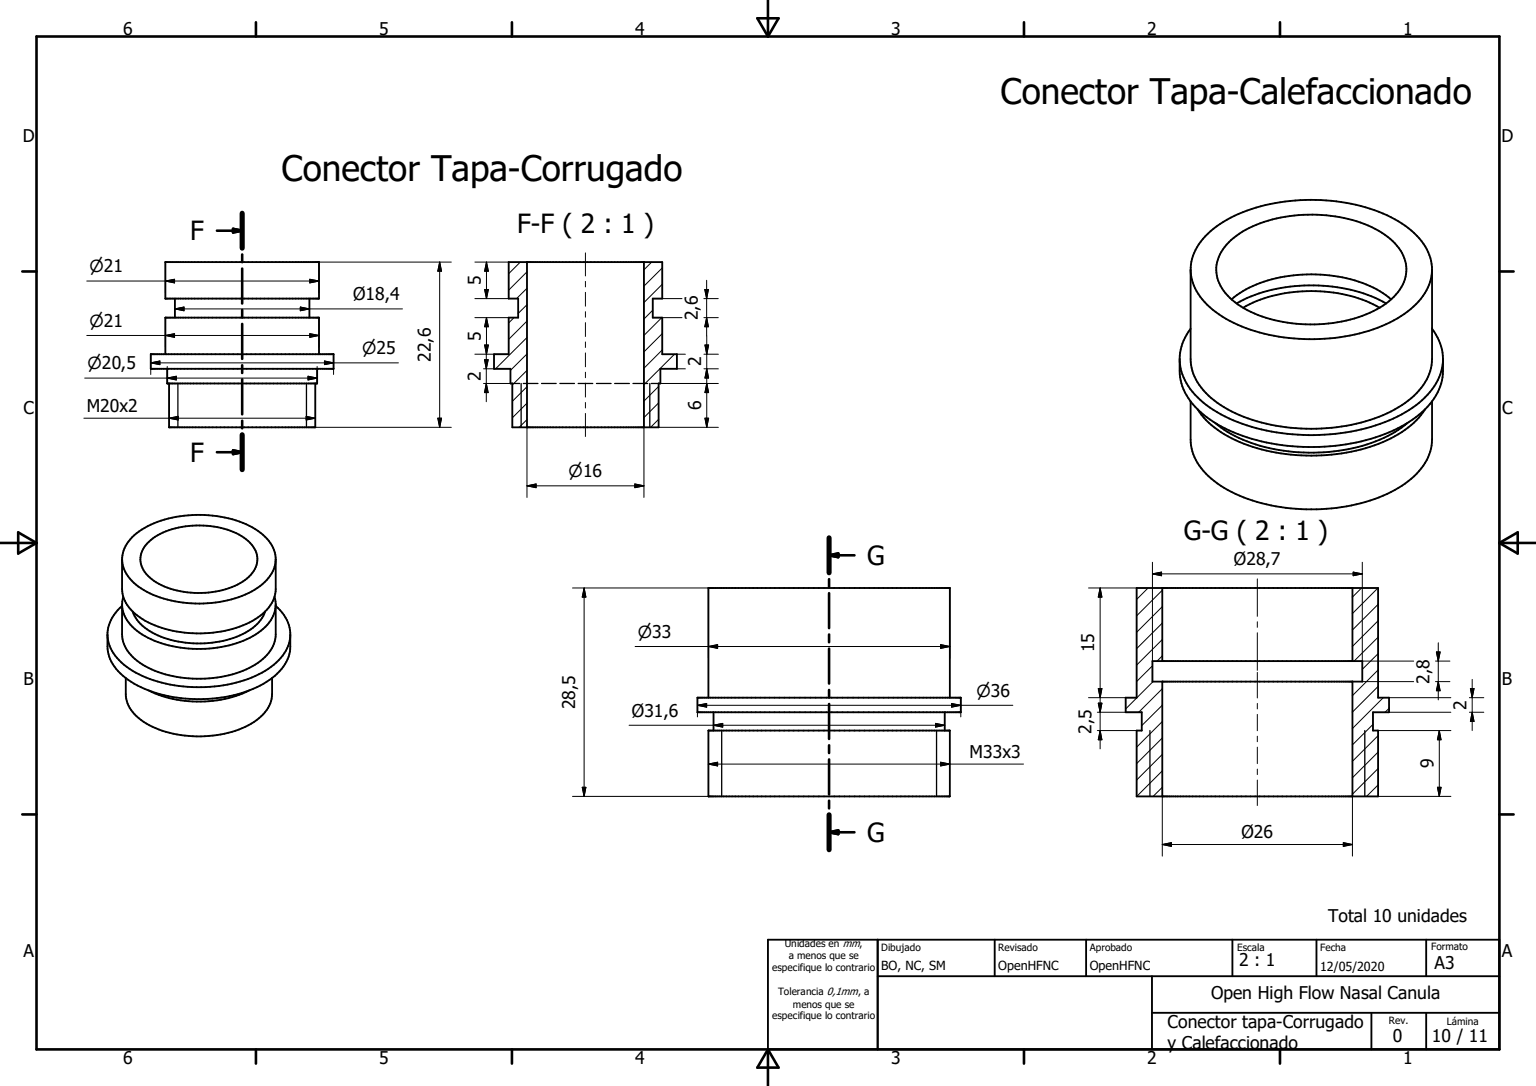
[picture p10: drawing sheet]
<svg xmlns="http://www.w3.org/2000/svg" width="420mm" height="297mm" viewBox="0 0 420 297" stroke-linecap="round" stroke-linejoin="round" font-family="sans-serif">
<g fill="none" stroke="#000" stroke-width=".27">
<path d="M23.7 76.9h63.5M45.2 76.9l2.5-.5v1zM45.2 71.7v8.3M84.7 76.4l2.5 .5-2.5 .5zM120.2 71.7v45.2M120.2 71.7l.5 2.5h-1zM123.4 71.7h-36.2v8.3M129.8 71.7h9.3M132.5 79.2h1l-.5 2.5zM133 71.7l.5 2.5h-1zM133 71.7v10M142.3 71.7l-3.2 3.2"/>
<path d="M144.1 78.8l-2.9 2.9M144.1 74.3l-5 5.1M160.1 69.2v6.3M160.1 77v1.5M160.1 80v3.7M178.2 71.7l-2.1 2.1M181.1 77.8l-5 5M181.1 73.3l-5 5M192.7 79.2h1l-.5 2.5zM193.2 76.7v40.2M23.7 91.7h63.5M41.2 99.2h67.7"/>
<path d="M41.2 99.2l2.5-.5v1zM41.2 96.9v5.5M45.2 91.7l2.5-.4v1zM45.2 86.9v8M47.8 84.5h62.2M47.8 84.5l2.5-.5v1zM82.1 84l2.5 .5-2.5 .5zM84.7 91.3l2.5 .4-2.5 .6zM87.2 86.9v8M88.7 98.7l2.5 .5-2.5 .5zM91.2 96.9v5.5M129.8 81.7h9.3"/>
<path d="M129.8 86.9h9.3M129.8 96.9h9.3M132.5 98.4h1l-.5 2.5zM132.5 94.4h1l-.5 2.5zM133 95.9v14M133 86.9v10M133 86.9l.5 2.5h-1zM140.5 86.9l-1.4 1.4M144.1 96.8l-4.5 4.5M144.1 92.3l-8.6 8.6M144.1 87.8l-5 5M144.1 83.3l-2.4 2.4"/>
<path d="M160.1 85.2v1.5M160.1 88.2v3.8M160.1 93.5v1.5M160.1 96.5v3.8M178.5 84.8l-2.4 2.5M178.5 81.7h8M178.5 86.9h8M180.9 86.9l-4.8 4.8M181.1 95.7l-5 5M181.1 91.2l-5 5M184.4 96.9l-8.3 8.3M185.1 96.9h2.3"/>
<path d="M192.5 81.7h3.9M192.5 86.9h3.9M192.5 96.9h3.9M192.8 94.4h1l-.6 2.5zM193.2 86.9l.5 2.5h-1zM22.9 114.4h63.3M23.2 103.4h63.5M45.7 103.4l2.5-.5v1zM45.7 100.2v4.7M46.2 114.4l2.5-.5v1zM83.7 113.9l2.5 .5-2.5 .5zM84.2 102.9l2.5 .5-2.5 .5z"/>
<path d="M86.2 116.9h37.2M86.7 100.2v4.7M119.7 114.4h1l-.5 2.5zM132.2 100.9h7.4M132.2 104.9h7.4M133 104.9l.5 2.5h-1zM144.1 114.8l-2.1 2.1M144.1 110.3l-4 4M144.1 105.8l-4 4M144.1 101.3l-4 4M144.1 116.9v19.1M160.1 101.8v1.5"/>
<path d="M160.1 104.8v3.8M160.1 110.1v1.5M160.1 113.1v6.3M176.1 116.9v19.1M180.1 114.7l-2.2 2.2M180.1 110.2l-4 4M180.1 105.7l-4 4M180.1 116.9h16.3M180.1 104.9h16.3M185.1 100.7l-.2 .2M185.1 100.9h2.3M192.5 100.9h3.9"/>
<path d="M192.8 114.4h1l-.6 2.5zM193.2 104.9l.6 2.5h-1zM193.2 100.9l.6 2.5h-1zM144.1 132.9h32M144.1 132.9l2.5-.5v1zM173.6 132.4l2.5 .5-2.5 .5zM315.1 157h57.4M315.1 157l2.5-.5v1zM315.1 153.8v27M343.8 158.3v10.3M370 156.5l2.5 .5-2.5 .5zM372.5 153.8v27h14"/>
<path d="M156.5 160.8h37.2v19.2M159.7 160.8l.5 2.5h-1zM159.7 160.8v57M173.7 176.8h86M193.7 176.8l2.5-.5v1zM257.2 176.3l2.5 .5-2.5 .5zM259.7 160.8v19.2M297.6 160.8h13.2M300.8 160.8v44M300.8 160.8l.5 2.5h-1zM313.9 160.8l-3.1 3.1M317.8 179.4l-1.4 1.4"/>
<path d="M317.8 174.9l-7 7M317.8 170.4l-7 7M317.8 165.9l-7 7M317.8 161.4l-7 7M343.8 170.1v1.5M343.8 173.1v10.2M372.3 160.8l-2.5 2.5M376.8 160.8l-7 7M376.8 178.8l-4.3 4.3M376.8 174.3l-6.5 6.5M376.8 169.8l-7 7M376.8 165.3l-7 7"/>
<path d="M392.8 178.3h1l-.5 2.5zM393.3 175.8v15.6M172 198.4h86.3M190.7 192.9l2.5-.5v1zM190.7 192.9h86.2M190.7 190.8v5.3M195.1 198.4l2.5-.6v1.1zM255.8 197.8l2.5 .6-2.5 .5zM260.2 192.4l2.5 .5-2.5 .5zM262.7 190.8v5.3M297.6 190.8h13.2M300.1 194.8h12.1"/>
<path d="M300.1 199.8h12.1M300.3 188.3h1l-.5 2.5zM300.3 192.3h1l-.5 2.5zM300.8 199.8l.5 2.5h-1zM310.8 199.8v.1M315.1 182.1l-4.3 4.3M315.3 186.4l-7.5 7.5M317.8 197.3l-7 7M317.8 192.9l-5.6 5.6M317.8 188.4l-6.4 6.4M343.8 183.9v7M343.8 192.4v1.5"/>
<path d="M343.8 195.4v4.5M372.5 186.4h14M375.4 198.1l-5.6 5.6M376.8 187.7l-7 7M376.8 183.2l-7 7.1M376.8 199.8h19.9M378.2 190.8l-8.4 8.4M379.8 193.7l-1.1 1.1M379.8 190.8h16.9M379.8 194.8h16.9M392.5 186.4h3.9M392.5 180.8h3.9"/>
<path d="M393.3 186.4l.5 2.5h-1zM393.5 199.8l.5 2.5h-1zM393.5 199.8v18M401.8 190.8h3.9M401.8 194.8h3.9M402.1 188.3h.9l-.5 2.5zM402.5 185.8v14M402.5 194.8l.5 2.5h-.9zM156.5 217.8h37.2M159.2 215.3h1l-.5 2.5zM193.7 209l2.5-.5v1zM193.7 209h86.2"/>
<path d="M257.2 208.5l2.5 .5-2.5 .5zM317.8 215.3l-2.5 2.5M317.8 210.8l-7 7M317.8 206.3l-7 7M317.8 201.8l-7 7M317.8 217.8v16.3M343.8 201.4v1.5M343.8 204.3v4.5M343.8 210.3v1.5M343.8 213.3v7M369.8 217.8v16.3M376.8 214.7l-3.1 3.1"/>
<path d="M376.8 210.2l-7 7M376.8 205.7l-7 7M376.8 201.2l-7 7M376.8 217.8h19.9M393 215.3h1l-.5 2.5zM317.8 231h52M317.8 231l2.5-.5v1zM367.3 230.5l2.5 .5-2.5 .5z"/>
</g>
<g fill="none" stroke="#000" stroke-width=".51">
<path d="M45.2 71.7h42v10h-42zM139.1 71.7h42v10h-2.6v5.2h2.6v10h4v4h-4.5v4h-.5v12h-40v-12h-.5v-4h-4.5v-4h4v-10h2.6v-5.2h-2.6zM144.1 71.7v45.2M176.1 71.7v45.2M325.6 73.7v24.5a15.2 15.2 0 0 0 7.3 12 46.5 46.5 0 0 0 28.5 7 41.7 41.7 0 0 0 24.5-8.3 14.3 14.3 0 0 0 5.7-10.7v-24.5M329.5 64.6a35.3 35.3 0 0 1 20.5-9.3 50.2 50.2 0 0 1 32.4 5.2 17.9 17.9 0 0 1 8.9 10.9 13 13 0 0 1-4.8 12.4 37.2 37.2 0 0 1-20.1 8.4 51.1 51.1 0 0 1-31.2-5 18.6 18.6 0 0 1-9.3-10.7 12.4 12.4 0 0 1 3.6-11.9zM336 66.3a30.5 30.5 0 0 1 19.1-7.5 36.2 36.2 0 0 1 24.3 5.9 10.8 10.8 0 0 1 4.9 11 15.1 15.1 0 0 1-8.7 9.4 41.3 41.3 0 0 1-34.5-.3 14.9 14.9 0 0 1-8.4-9.5 10.1 10.1 0 0 1 3.3-9zM41.2 96.9h50v4h-50zM45.2 96.9v-10h42v10M47.8 81.7v5.2M84.6 81.7v5.2M322.6 98.2a19.5 19.5 0 0 0 .4 6.7 16.4 16.4 0 0 0 4.5 7.1"/>
<path d="M325.6 89.9a13.3 13.3 0 0 0 1.1 18.1 37.8 37.8 0 0 0 21 10 56.8 56.8 0 0 0 35.6-4.7 20.9 20.9 0 0 0 10.8-11.7 13 13 0 0 0-2.5-11.7M336.7 81.9a33.6 33.6 0 0 1 21.8-6.9 34.7 34.7 0 0 1 21.2 6.3l.7 .6M338.1 83a45.1 45.1 0 0 1 32.4-3.4 34.6 34.6 0 0 1 8.5 3.4M339.9 84.2a40.2 40.2 0 0 1 28.2-3.5 30.7 30.7 0 0 1 9.1 3.5M394.6 98.2v3.3a14.9 14.9 0 0 1-5 10.5M45.7 100.9v4h41v-4M46.2 104.9v12h40v-12M325.6 109.8v10.4a15.2 15.2 0 0 0 7.3 12 46 46 0 0 0 28.5 7 42.9 42.9 0 0 0 23.7-7.6 14.9 14.9 0 0 0 6.5-11.4v-10.4M327.5 112a26.9 26.9 0 0 0 15 10.2 53.3 53.3 0 0 0 37.8-2.3 22.6 22.6 0 0 0 9.3-7.9M327.5 112a39.6 39.6 0 0 0 21.6 9.5 55.9 55.9 0 0 0 35.2-5.5l2.8-1.9 2.5-2.1M332.2 115.6a38.6 38.6 0 0 0 21.5 8 46.2 46.2 0 0 0 28.6-6l2.6-2M33.4 152.9v8.2a8.9 8.9 0 0 0 2.9 6.2"/>
<path d="M36.1 146.9a25 25 0 0 1 16.5-6 28.2 28.2 0 0 1 19.3 5.4 8.1 8.1 0 0 1 2.4 10.5 17.8 17.8 0 0 1-11 7.1 33.1 33.1 0 0 1-24-2.5 10.2 10.2 0 0 1-5.9-8.9 8.8 8.8 0 0 1 2.7-5.6zM40.7 148.2a21.1 21.1 0 0 1 15.9-4.4 18.1 18.1 0 0 1 12.2 5.1 6.1 6.1 0 0 1-1.2 9.3 23.3 23.3 0 0 1-19.2 3.3 13.5 13.5 0 0 1-9.5-6.2 5.9 5.9 0 0 1 1.8-7.1zM75.4 152.9v8.2a8.6 8.6 0 0 1-2.9 6.2M29.4 173.8a12.3 12.3 0 0 0 6.8 9.6 39.3 39.3 0 0 0 30.6 2.7 19.2 19.2 0 0 0 11.7-8.8l.7-2.1 .2-1.4M33.4 165.7a11.1 11.1 0 0 0-4 7.4v3.7a11.8 11.8 0 0 0 6.5 9.7 38.6 38.6 0 0 0 28.1 3.6 23.1 23.1 0 0 0 13.5-7.8 9.1 9.1 0 0 0 1.9-5.5v-3.7a10.6 10.6 0 0 0-4-7.4M33.4 165.4v8.1a10.2 10.2 0 0 0 5.6 8.2 32.5 32.5 0 0 0 30.8 0 10.2 10.2 0 0 0 5.6-8.2v-8.1M33.7 163.2a8.5 8.5 0 0 0 3.7 9.3 29.8 29.8 0 0 0 20.9 4.8 23.7 23.7 0 0 0 14.8-6.5 7.9 7.9 0 0 0 2-7.6M36.3 167.3a12.4 12.4 0 0 0 7.7 6.8 28.8 28.8 0 0 0 23.9-1.5 10.2 10.2 0 0 0 4.6-5.3M36.3 167.3a26.6 26.6 0 0 0 18.6 5.9 26.1 26.1 0 0 0 17.6-5.9M310.8 160.8h66v30h3v4h-4.4v5h1.4v18h-66v-18h1.4v-5h-4.4v-4h3zM317.8 160.8v20M369.8 160.8v20"/>
<path d="M34.4 185.4v4.4a9.9 9.9 0 0 0 5.7 8.1 30.8 30.8 0 0 0 29.4-.5 9.6 9.6 0 0 0 4.9-7.6v-4.4M40.7 188.9a32.4 32.4 0 0 0 27.4 0M190.7 190.8h72v4h-72zM193.7 190.8v-30h66v30M193.7 199.8h66v18h-66zM195.1 194.8v5M258.3 194.8v5M315.1 180.8h57.4v5.6h-57.4zM317.8 186.4v31.4M369.8 186.4v31.4M210 257h200v30h-200zM240 257v30"/>
<path d="M272 257v10M297 257v10M337 257v10M360 257v10M390 257v10M240 267h170M315 277h95M315 267v20M375 277v10M390 277v10"/>
</g>
<g fill="none" stroke="#000" stroke-width=".36">
<path d="M48.6 104.9v12M83.8 104.9v12M140.1 104.9h2M142.5 104.9v12M143.1 104.9h4M148.1 104.9h4M153.1 104.9h4M158.1 104.9h4M163.1 104.9h4M168.1 104.9h4M173.1 104.9h4M177.7 104.9v12"/>
<path d="M178.1 104.9h2M197.3 199.8v18M256.1 199.8v18M314.4 199.8v18M373.2 199.8v18"/>
</g>
<g fill="none" stroke="#000" stroke-width=".71">
<path d="M10 10h400v277h-400zM70 6.1v3.9M140 6.1v3.9M207.1 5h5.8l-2.9 5zM210 0v10M280 6.1v3.9M350 6.1v3.9M66.2 58.3v9.6M6.1 74.2h3.9M59.3 63.1h6.9M63.7 62.6l2.5 .5-2.5 .5zM66.2 69.6v2.1"/>
<path d="M66.2 73.5v9.5M410 74.2h3.9M66.2 84.8v2M66.2 88.6v9.5M66.2 99.9v2.1M66.2 103.8v9.5M66.2 115.1v2M66.2 118.9v9.5M59.3 123.7h6.9M63.7 123.2l2.5 .5-2.5 .5zM0 148.5h10M5 145.6l5 2.9-5 2.9z"/>
<path d="M226.7 147.1v9.5M226.7 158.4v2.1M226.7 151.9h6.9M226.7 151.9l2.5-.5v1zM410 148.5h10M410 148.5l5-2.9v5.8zM226.7 162.2v9.6M226.7 173.5v2.1M226.7 177.4v9.5M226.7 188.7v2.1M226.7 192.5v9.6M226.7 203.8v2.1"/>
<path d="M226.7 207.7v9.6M226.7 219v2.1M6.1 222.7h3.9M226.7 222.8v9.6M226.7 227.6l2.5-.5v1zM226.7 227.6h6.9M410 222.7h3.9M70 287v3.9M140 287v3.9M210 287v10M210 287l2.9 5h-5.8zM280 287v3.9"/>
<path d="M350 287v3.9"/>
</g>
<path d="M66.2 58.3v9.6M66.2 118.9v9.5M226.7 147.1v9.5M226.7 222.8v9.6" fill="none" stroke="#000" stroke-width="1.4"/>
<path d="M63.7 62.6l2.5 .5-2.5 .5zM63.7 123.2l2.5 .5-2.5 .5zM226.7 151.9l2.5-.5v1zM226.7 227.6l2.5-.5v1z" fill="#000" stroke="#000" stroke-width=".71"/>
<g fill="#000" stroke="#000" stroke-width=".27">
<path d="M45.2 76.9l2.5-.5v1zM84.7 76.4l2.5 .5-2.5 .5zM120.2 71.7l.5 2.5h-1zM132.5 79.2h1l-.5 2.5zM133 71.7l.5 2.5h-1zM192.7 79.2h1l-.5 2.5zM41.2 99.2l2.5-.5v1zM45.2 91.7l2.5-.4v1zM47.8 84.5l2.5-.5v1zM82.1 84l2.5 .5-2.5 .5zM84.7 91.3l2.5 .4-2.5 .6zM88.7 98.7l2.5 .5-2.5 .5z"/>
<path d="M132.5 98.4h1l-.5 2.5zM132.5 94.4h1l-.5 2.5zM133 86.9l.5 2.5h-1zM192.8 94.4h1l-.6 2.5zM193.2 86.9l.5 2.5h-1zM45.7 103.4l2.5-.5v1zM46.2 114.4l2.5-.5v1zM83.7 113.9l2.5 .5-2.5 .5zM84.2 102.9l2.5 .5-2.5 .5zM119.7 114.4h1l-.5 2.5zM133 104.9l.5 2.5h-1zM192.8 114.4h1l-.6 2.5z"/>
<path d="M193.2 100.9l.6 2.5h-1zM193.2 104.9l.6 2.5h-1zM144.1 132.9l2.5-.5v1zM173.6 132.4l2.5 .5-2.5 .5zM315.1 157l2.5-.5v1zM370 156.5l2.5 .5-2.5 .5zM159.7 160.8l.5 2.5h-1zM193.7 176.8l2.5-.5v1zM257.2 176.3l2.5 .5-2.5 .5zM300.8 160.8l.5 2.5h-1zM392.8 178.3h1l-.5 2.5zM190.7 192.9l2.5-.5v1z"/>
<path d="M195.1 198.4l2.5-.6v1.1zM255.8 197.8l2.5 .6-2.5 .5zM260.2 192.4l2.5 .5-2.5 .5zM300.3 188.3h1l-.5 2.5zM300.3 192.3h1l-.5 2.5zM393.3 186.4l.5 2.5h-1zM402.1 188.3h.9l-.5 2.5zM402.5 194.8l.5 2.5h-.9zM159.2 215.3h1l-.5 2.5zM193.7 209l2.5-.5v1zM257.2 208.5l2.5 .5-2.5 .5zM300.8 199.8l.5 2.5h-1z"/>
<path d="M393 215.3h1l-.5 2.5zM393.5 199.8l.5 2.5h-1zM317.8 231l2.5-.5v1zM367.3 230.5l2.5 .5-2.5 .5z"/>
</g>
<g font-size="9.6">
<text x="273.6" y="28.4">Conector Tapa-Calefaccionado</text>
<text x="77" y="49.5">Conector Tapa-Corrugado</text>
</g>
<g font-size="7.2">
<text x="52" y="65.7">F</text>
<text x="141.4" y="63.7">F-F ( 2 : 1 )</text>
<text x="52" y="126.3">F</text>
<text x="323.7" y="147.7">G-G ( 2 : 1 )</text>
<text x="237.1" y="154.6">G</text>
<text x="237.1" y="230.3">G</text>
</g>
<g font-size="4.8">
<text x="33.7" y="9.6">6</text>
<text x="103.7" y="9.6">5</text>
<text x="173.7" y="9.6">4</text>
<text x="243.7" y="9.6">3</text>
<text x="313.6" y="9.6">2</text>
<text x="383.6" y="9.6">1</text>
<text x="6.2" y="38.9">D</text>
<text x="410.5" y="38.9">D</text>
<text x="96.6" y="82.1">Ø18,4</text>
<text x="131.4" y="78" transform="rotate(-90 131.4 78)">5</text>
<text x="190.8" y="87.6" transform="rotate(-90 190.8 87.6)">2,6</text>
<text x="131.4" y="93.2" transform="rotate(-90 131.4 93.2)">5</text>
<text x="117.8" y="99" transform="rotate(-90 117.8 99)">22,6</text>
<text x="191.7" y="100.2" transform="rotate(-90 191.7 100.2)">2</text>
<text x="131.5" y="104.2" transform="rotate(-90 131.5 104.2)">2</text>
<text x="6.4" y="113.1">C</text>
<text x="23.7" y="112.8">M20x2</text>
<text x="191.7" y="112.2" transform="rotate(-90 191.7 112.2)">6</text>
<text x="410.7" y="113.1">C</text>
<text x="337.4" y="154.6">Ø28,7</text>
<text x="299.2" y="178.4" transform="rotate(-90 299.2 178.4)">15</text>
<text x="6.4" y="187.4">B</text>
<text x="390.9" y="186.9" transform="rotate(-90 390.9 186.9)">2,8</text>
<text x="410.7" y="187.4">B</text>
<text x="157.3" y="194" transform="rotate(-90 157.3 194)">28,5</text>
<text x="172.8" y="196">Ø31,6</text>
<text x="401" y="194.1" transform="rotate(-90 401 194.1)">2</text>
<text x="298.4" y="200.7" transform="rotate(-90 298.4 200.7)">2,5</text>
<text x="265.1" y="207.4">M33x3</text>
<text x="391.9" y="210.1" transform="rotate(-90 391.9 210.1)">9</text>
<text x="339.5" y="229.2">Ø26</text>
<text x="363.2" y="252.3">Total 10 unidades</text>
<text x="6.4" y="261.6">A</text>
<text x="410.6" y="261.6">A</text>
<text x="338.8" y="264.2">2 : 1</text>
<text x="392.3" y="265">A3</text>
<text x="331.1" y="273.3">Open High Flow Nasal Canula</text>
<text x="319.2" y="281.1">Conector tapa-Corrugado</text>
<text x="319.2" y="286.9">y Calefaccionado</text>
<text x="380.9" y="284.9">0</text>
<text x="391.5" y="284.9">10 / 11</text>
<text x="33.7" y="290.9">6</text>
<text x="103.7" y="290.9">5</text>
<text x="173.7" y="290.9">4</text>
<text x="243.7" y="290.9">3</text>
<text x="313.6" y="290.9">2</text>
<text x="383.6" y="290.9">1</text>
</g>
<g font-size="4.6">
<text x="24.5" y="74.5">n21</text>
<text x="24.5" y="89.4">n21</text>
<text x="24" y="101">n20,5</text>
<text x="99" y="96.8">n25</text>
<text x="155.5" y="130.5">n16</text>
<text x="174.4" y="174.4">n33</text>
<text x="267" y="190.5">n36</text>
</g>
<g font-size="3.4">
<text x="241" y="265.3">BO, NC, SM</text>
<text x="273" y="265.3">OpenHFNC</text>
<text x="298" y="265.3">OpenHFNC</text>
<text x="361" y="265.4">12/05/2020</text>
</g>
<g font-size="2.7">
<text x="214.6" y="259.1">Unidades en mm,</text>
<text x="215.6" y="262.4">a menos que se</text>
<text x="241" y="260.1">Dibujado</text>
<text x="273" y="260.1">Revisado</text>
<text x="298" y="260.1">Aprobado</text>
<text x="338.2" y="260">Escala</text>
<text x="361" y="260.1">Fecha</text>
<text x="391.3" y="259.9">Formato</text>
<text x="211.2" y="265.7">especifique lo contrario</text>
<text x="212.8" y="272.2">Tolerancia 0,1mm, a</text>
<text x="216.8" y="275.5">menos que se</text>
<text x="211.2" y="278.8">especifique lo contrario</text>
<text x="379.8" y="280">Rev.</text>
<text x="395.6" y="280.2">Lámina</text>
</g>
</svg>
